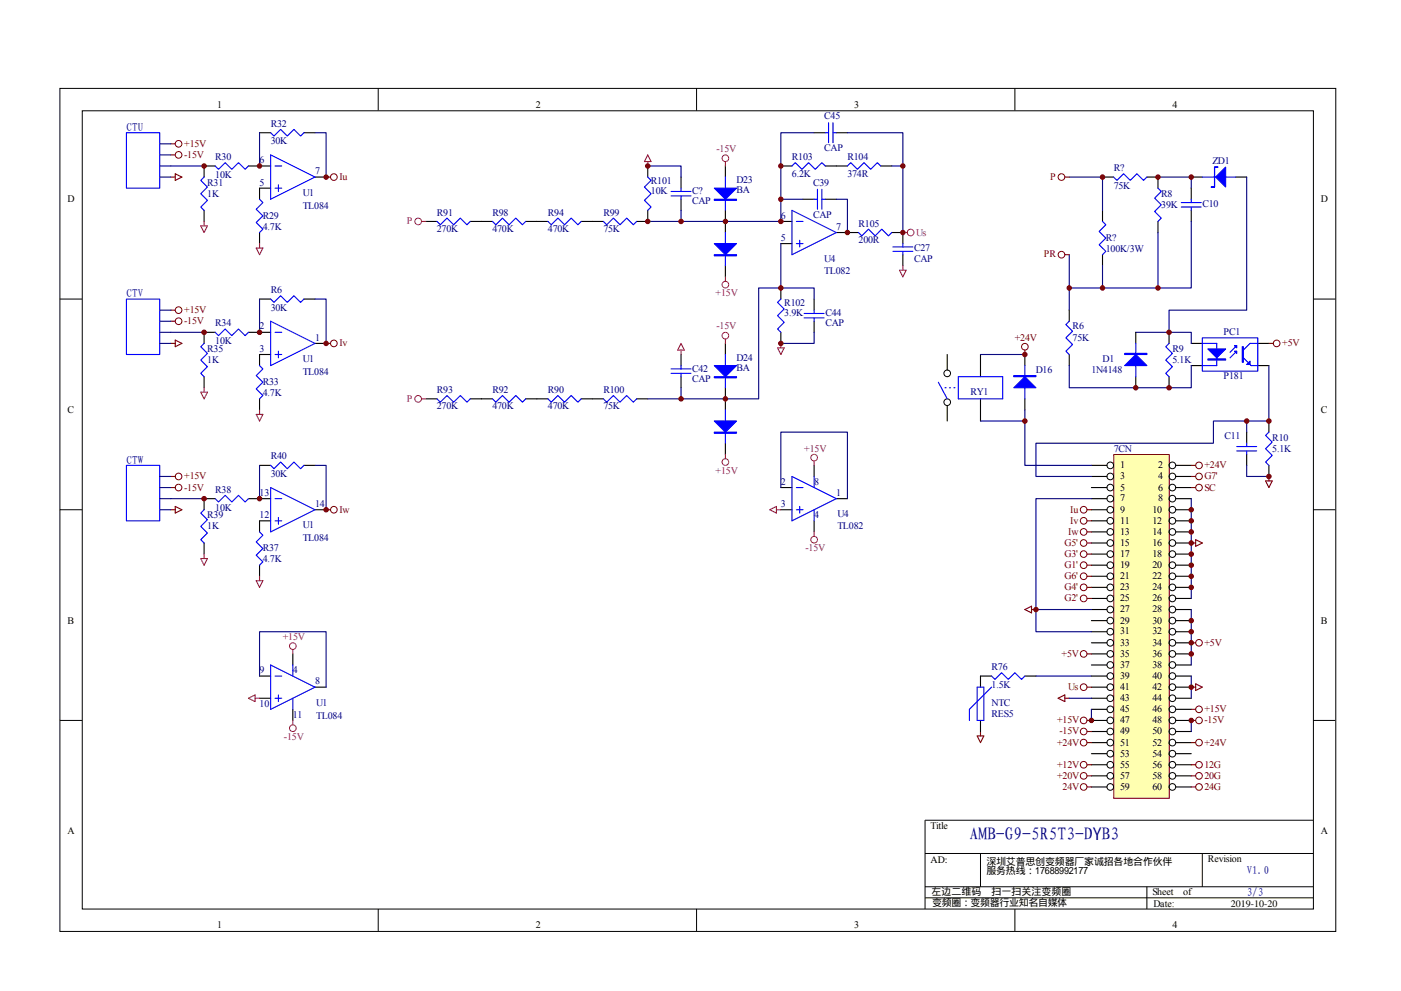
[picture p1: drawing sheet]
<svg xmlns="http://www.w3.org/2000/svg" width="297mm" height="210mm" viewBox="0 0 297 210" stroke-linecap="round" stroke-linejoin="round" font-family="sans-serif">
<g fill="none" stroke="#000" stroke-width=".21">
<path d="M12.7 18.7h270.5v178.6h-270.5zM80.2 18.7v4.7M147.7 18.7v4.7M215.2 18.7v4.7M17.4 23.5h261.1v169h-261.1zM12.7 63.3h4.7M278.4 63.3h4.7M12.7 108h4.7M278.4 108h4.7M12.7 152.6h4.7M278.4 152.6h4.7M278.4 173.7h-82.3v18.8"/>
<path d="M80.2 192.5v4.7M147.7 192.5v4.7M196.1 180.8h82.3M196.1 187.8h82.3M196.1 190.2h82.3M207.9 180.8v7M215.2 192.5v4.7M243.2 187.8v4.7M254.9 180.8v7"/>
</g>
<g fill="none" stroke="#000" stroke-width=".23">
<path d="M233.8 37.5h2.3M243.2 37.5h2.3v2.4M252.6 39.9v2.3M252.6 37.5h2.3M262 37.5h2.3M233.8 44.6v2.3M233.8 53.9v2.4M245.5 46.9v2.4M252.6 44.6v2.3M226.7 65.7v2.3M226.7 75.1v2.3M240.8 70.4v2.3"/>
<path d="M240.8 79.8v2.3M247.9 70.4v2.3M247.9 79.8v2.3M252.6 72.7h2.3M252.6 77.4h2.3M266.7 72.7h2.3M266.7 77.4h2.3M264.3 91.5v2.4M264.3 96.2v2.4M269 89.2v2.3M269 98.6v2.3"/>
</g>
<g fill="none" stroke="#00f" stroke-width=".23">
<path d="M236.1 37.5l.7 .7 1.4-1.4 1.4 1.4 1.4-1.4 1.5 1.4 .7-.7M245.5 39.9l.7 .7-1.4 1.4 1.4 1.4-1.4 1.4 1.4 1.4-.7 .7M254.9 37.5h7.1M233.8 46.9l.7 .7-1.5 1.4 1.5 1.4-1.5 1.4 1.5 1.4-.7 .7M250.4 43.8h4.3M250.4 42.9h4.3M252.6 42.2v.7M252.6 43.8v.8M226.7 68l-.7 .7 1.4 1.5-1.4 1.4 1.4 1.4-1.4 1.4 .7 .7M240.8 72.7v7.1M247.9 72.7l-.7 .7 1.4 1.5-1.4 1.4 1.4 1.4-1.4 1.4 .7 .7M254.9 71.6h11.8v7h-11.8z"/>
<path d="M254.9 72.7h3.1v4.7h-3.1M262.2 74.4l-1.4 1.4M262.2 73.2l-1.4 1.4M263.6 75.8l1.7 1.6h1.4M266.7 72.7h-1.7l-1.4 1.4M262.2 95.5h4.2M262.2 94.6h4.2M264.3 93.9v.7M264.3 95.5v.7M269 91.5l-.7 .7 1.4 1.4-1.4 1.5 1.4 1.4-1.4 1.4 .7 .7"/>
</g>
<g fill="#00f" stroke="#00f" stroke-width=".23">
<path d="M256.1 73.9h3.8l-1.9 1.9z"/>
<path d="M261.7 73.2h.5v.5z"/>
<path d="M261.7 74.4h.5v.5z"/>
<path d="M265 76.5v.7h-.7z"/>
<path d="M257.7 37.5l2.2-2.1v4.2z"/>
<path d="M240.8 75.1l2.4 2.3h-4.7z"/>
<path d="M256.1 76h3.8v.3h-3.8z" fill-rule="evenodd"/>
<path d="M263.4 73.4h.2v3.3h-.2z" fill-rule="evenodd"/>
<path d="M257.5 35.4h.7h-.7v4.2h-.7h.7z" fill-rule="evenodd"/>
<path d="M238.5 74.9h4.7v.2h-4.7z" fill-rule="evenodd"/>
</g>
<circle cx="270.7" cy="72.7" r=".7" fill="none" stroke="#800000" stroke-width=".21"/>
<path d="M269 72.7h1M268.3 101.9h1.4l-.7 1.4zM269 100.9v1" fill="none" stroke="#800000" stroke-width=".23"/>
<path d="M226.7 37.5h7.1M245.5 37.5h7.1v2.4M264.3 37.5v28.2h-16.4v4.7M245.5 49.3v11.7h-18.8v-7.1M252.6 46.9v14.1h-7.1M226.7 77.4v4.7h25.9v-4.7M226.7 61v4.7M240.8 70.4h11.8v2.3M269 77.4v11.8h-4.7v2.3M264.3 98.6v2.3h4.7" fill="none" stroke="#000080" stroke-width=".23"/>
<path d="M236.2 96.4h11.7v72.7h-11.7z" fill="#ffffb0"/>
<g fill="none" stroke="#800000" stroke-width=".21">
<path d="M236.1 96.3h11.8v72.8h-11.8z"/>
<circle cx="37.9" cy="32.8" r=".71"/>
<circle cx="37.9" cy="30.5" r=".7"/>
<circle cx="70.8" cy="37.5" r=".71"/>
<circle cx="225.1" cy="37.5" r=".71"/>
<circle cx="225.1" cy="53.9" r=".71"/>
<circle cx="37.9" cy="65.7" r=".71"/>
<circle cx="37.9" cy="68" r=".71"/>
<circle cx="70.8" cy="72.7" r=".71"/>
<circle cx="217.3" cy="73.4" r=".7"/>
<circle cx="254.2" cy="98.6" r=".71"/>
<circle cx="37.9" cy="100.9" r=".7"/>
<circle cx="37.9" cy="103.3" r=".7"/>
<circle cx="70.8" cy="108" r=".71"/>
<circle cx="229.8" cy="110.3" r=".71"/>
<circle cx="229.8" cy="112.7" r=".71"/>
<circle cx="229.8" cy="115" r=".71"/>
<circle cx="229.8" cy="119.7" r=".71"/>
<circle cx="229.8" cy="117.4" r=".71"/>
<circle cx="229.8" cy="108" r=".71"/>
<circle cx="254.2" cy="100.9" r=".7"/>
<circle cx="254.2" cy="103.3" r=".7"/>
<circle cx="229.8" cy="126.8" r=".71"/>
<circle cx="229.8" cy="124.4" r=".71"/>
<circle cx="229.8" cy="138.5" r=".71"/>
<circle cx="229.8" cy="122.1" r=".71"/>
<circle cx="254.2" cy="136.2" r=".7"/>
<circle cx="229.8" cy="157.3" r=".71"/>
<circle cx="229.8" cy="145.5" r=".71"/>
<circle cx="229.8" cy="152.6" r=".71"/>
<circle cx="229.8" cy="154.9" r=".71"/>
<circle cx="254.2" cy="157.3" r=".71"/>
<circle cx="254.2" cy="152.6" r=".7"/>
<circle cx="254.2" cy="150.2" r=".7"/>
<circle cx="229.8" cy="162" r=".71"/>
<circle cx="229.8" cy="164.3" r=".71"/>
<circle cx="229.8" cy="166.7" r=".71"/>
<circle cx="254.2" cy="162" r=".7"/>
<circle cx="254.2" cy="164.3" r=".7"/>
<circle cx="254.2" cy="166.7" r=".7"/>
</g>
<g fill="none" stroke="#000" stroke-width=".21">
<circle cx="200.8" cy="79.1" r=".71"/>
<circle cx="200.8" cy="85.2" r=".71"/>
<circle cx="235.4" cy="98.6" r=".71"/>
<circle cx="248.6" cy="98.6" r=".71"/>
<circle cx="235.4" cy="110.3" r=".71"/>
<circle cx="235.4" cy="112.7" r=".71"/>
<circle cx="235.4" cy="100.9" r=".7"/>
<circle cx="235.4" cy="115" r=".7"/>
<circle cx="235.4" cy="105.6" r=".7"/>
<circle cx="235.4" cy="103.3" r=".7"/>
<circle cx="235.4" cy="119.7" r=".7"/>
<circle cx="235.4" cy="108" r=".7"/>
<circle cx="235.4" cy="117.4" r=".7"/>
<circle cx="248.6" cy="110.3" r=".71"/>
<circle cx="248.6" cy="112.7" r=".71"/>
<circle cx="248.6" cy="100.9" r=".71"/>
<circle cx="248.6" cy="115" r=".71"/>
<circle cx="248.6" cy="105.6" r=".71"/>
<circle cx="248.6" cy="103.3" r=".71"/>
<circle cx="248.6" cy="119.7" r=".71"/>
<circle cx="248.6" cy="108" r=".71"/>
<circle cx="248.6" cy="117.4" r=".71"/>
<circle cx="235.4" cy="129.1" r=".71"/>
<circle cx="235.4" cy="126.8" r=".71"/>
<circle cx="235.4" cy="124.4" r=".7"/>
<circle cx="235.4" cy="133.8" r=".7"/>
<circle cx="235.4" cy="138.5" r=".7"/>
<circle cx="235.4" cy="136.2" r=".7"/>
<circle cx="235.4" cy="131.5" r=".7"/>
<circle cx="235.4" cy="122.1" r=".7"/>
<circle cx="248.6" cy="129.1" r=".71"/>
<circle cx="248.6" cy="126.8" r=".71"/>
<circle cx="248.6" cy="124.4" r=".71"/>
<circle cx="248.6" cy="133.8" r=".71"/>
<circle cx="248.6" cy="138.5" r=".71"/>
<circle cx="248.6" cy="136.2" r=".71"/>
<circle cx="248.6" cy="131.5" r=".71"/>
<circle cx="248.6" cy="122.1" r=".71"/>
<circle cx="235.4" cy="143.2" r=".71"/>
<circle cx="235.4" cy="157.3" r=".71"/>
<circle cx="235.4" cy="145.5" r=".71"/>
<circle cx="235.4" cy="140.8" r=".71"/>
<circle cx="235.4" cy="159.6" r=".71"/>
<circle cx="235.4" cy="152.6" r=".7"/>
<circle cx="235.4" cy="147.9" r=".7"/>
<circle cx="235.4" cy="154.9" r=".7"/>
<circle cx="235.4" cy="150.2" r=".7"/>
<circle cx="248.6" cy="143.2" r=".71"/>
<circle cx="248.6" cy="157.3" r=".71"/>
<circle cx="248.6" cy="145.5" r=".71"/>
<circle cx="248.6" cy="140.8" r=".71"/>
<circle cx="248.6" cy="159.6" r=".71"/>
<circle cx="248.6" cy="152.6" r=".71"/>
<circle cx="248.6" cy="147.9" r=".71"/>
<circle cx="248.6" cy="154.9" r=".71"/>
<circle cx="248.6" cy="150.2" r=".71"/>
<circle cx="235.4" cy="162" r=".7"/>
<circle cx="235.4" cy="164.3" r=".7"/>
<circle cx="235.4" cy="166.7" r=".7"/>
<circle cx="248.6" cy="162" r=".71"/>
<circle cx="248.6" cy="164.3" r=".71"/>
<circle cx="248.6" cy="166.7" r=".71"/>
</g>
<g fill="none" stroke="#000" stroke-width=".23">
<path d="M45.6 35.2h-2.3v2.3M52.7 35.2h4.7M55 28.1h2.4M57.4 39.9h-2.4v2.3M64.4 28.1h2.4M66.8 37.5h2.3M137.3 35.2v2.3M144.4 37.5v2.4M153.8 35.2v2.3M165.6 35.2h2.3M172.6 28.1h2.4M175 35.2h4.7"/>
<path d="M177.3 28.1h2.4M186.7 35.2h2.4M43.3 44.6v2.3M55 49.3v2.3M90.3 46.9h2.4M99.7 46.9h4.7M111.5 46.9h4.7M123.2 46.9h4.7M137.3 44.6v2.3h-2.3M144.4 42.2v2.4M153.8 44.6v4.7M153.8 56.3v2.3"/>
<path d="M165.6 46.9h2.3M165.6 51.6h2.3M170.3 42.2h2.3M175 42.2h2.3M177.3 49.3h4.7M189.1 49.3h2.3v2.3M191.4 53.9v2.4M43.3 79.8v2.3M45.6 70.4h-2.3v2.3M52.7 70.4h4.7M55 63.3h2.4M57.4 75.1h-2.4v2.3"/>
<path d="M64.4 63.3h2.4M66.8 72.7h2.3M144.4 75.1v2.3M144.4 79.8v2.3M153.8 72.7v2.4M165.6 61v2.3M165.6 70.4v2.3M172.6 63.3v2.4M172.6 68v2.4M200.8 75.1v3.3M207.9 75.1v4.7M217.3 75.1v2.3"/>
<path d="M55 98.6h2.4M55 84.5v2.3M64.4 98.6h2.4M90.3 84.5h2.4M99.7 84.5h4.7M111.5 84.5h4.7M123.2 84.5h4.7M135 84.5h2.3M153.8 82.1v4.7M153.8 93.9v2.3M172.6 98.6v2.3M200.8 85.9v3.3"/>
<path d="M207.9 84.5v4.7M217.3 84.5v2.3M231.4 98.6h3.3M249.3 98.6h3.3M43.3 115v2.4M45.6 105.6h-2.3v2.4M52.7 105.6h4.7M55 119.7v2.4M57.4 110.3h-2.4v2.4M66.8 108h2.3M165.6 103.3h2.3M165.6 108h2.3"/>
<path d="M172.6 110.3v2.4M177.3 105.6h2.4M231.4 100.9h3.3M231.4 103.3h3.3M231.4 105.6h3.3M231.4 108h3.3M231.4 110.3h3.3M231.4 112.7h3.3M231.4 115h3.3M231.4 117.4h3.3M231.4 119.7h3.3M249.3 100.9h3.3"/>
<path d="M249.3 103.3h3.3M249.3 105.6h3.3M249.3 108h3.3M249.3 110.3h3.3M249.3 112.7h3.3M249.3 115h3.3M249.3 117.4h3.3M249.3 119.7h3.3M62.1 138.5v2.4M231.4 122.1h3.3M231.4 124.4h3.3M231.4 126.8h3.3"/>
<path d="M231.4 129.1h3.3M231.4 131.5h3.3M231.4 133.8h3.3M231.4 136.2h3.3M231.4 138.5h3.3M249.3 122.1h3.3M249.3 124.4h3.3M249.3 126.8h3.3M249.3 129.1h3.3M249.3 131.5h3.3M249.3 133.8h3.3M249.3 136.2h3.3"/>
<path d="M249.3 138.5h3.3M55 143.2h2.4M55 147.9h2.4M62.1 150.2v2.4M66.8 145.5h2.3M207.9 152.6v2.3M210.2 143.2h-2.3v2.3M217.3 143.2h2.3M231.4 140.9h3.3M231.4 143.2h3.3M231.4 145.5h3.3M231.4 147.9h3.3"/>
<path d="M231.4 150.2h3.3M231.4 152.6h3.3M231.4 154.9h3.3M231.4 157.3h3.3M231.4 159.6h3.3M249.3 140.9h3.3M249.3 143.2h3.3M249.3 145.5h3.3M249.3 147.9h3.3M249.3 150.2h3.3M249.3 152.6h3.3M249.3 154.9h3.3"/>
<path d="M249.3 157.3h3.3M249.3 159.6h3.3M231.4 162h3.3M231.4 164.3h3.3M231.4 166.7h3.3M249.3 162h3.3M249.3 164.3h3.3M249.3 166.7h3.3"/>
</g>
<g fill="none" stroke="#000080" stroke-width=".23">
<path d="M33.9 30.5h2.3M33.9 32.8h2.3M33.9 35.2h9.4M33.9 37.5h2.3M55 28.1v7.1M66.8 28.1h2.3v9.4M137.3 35.2h7.1v2.3M172.6 28.1h-7v18.8h-28.3M179.7 28.1h11.7v21.2M189.1 35.2h2.3M233.8 37.5v7.1M144.4 44.6v2.3"/>
<path d="M165.6 51.6v9.4h7v2.3M165.6 42.2h4.7M177.3 42.2h2.4v7.1M233.8 56.3v4.7M33.9 65.7h2.3M33.9 68h2.3M33.9 70.4h9.4M33.9 72.7h2.3M55 63.3v7.1M66.8 63.3h2.3v9.4M165.6 61h-4.7v23.5h-23.6M172.6 70.4v2.3h-7"/>
<path d="M207.9 75.1h9.4M55 98.6v7M66.8 98.6h2.3v9.4M144.4 82.1v2.4M207.9 89.2h9.4M217.3 86.8v11.8h14.1M264.3 89.2h-7v4.7h-37.7v7h11.8M33.9 100.9h2.3M33.9 103.3h2.3M33.9 105.6h9.4M33.9 108h2.3M165.6 103.3v-11.8h14.1v14.1"/>
<path d="M231.4 105.6h-11.8v23.5M252.6 105.6v21.2M231.4 129.1h-11.8v4.7h11.8M252.6 129.1v11.8M55 143.2v-9.4h14.1v11.7M219.6 143.2h11.8M226.7 147.9h4.7M231.4 150.2v2.4M252.6 143.2v4.7M252.6 152.6v2.3"/>
</g>
<g fill="#800000" stroke="#800000" stroke-width=".21">
<circle cx="252.6" cy="108" r=".47"/>
<circle cx="252.6" cy="110.3" r=".47"/>
<circle cx="252.6" cy="112.7" r=".47"/>
<circle cx="252.6" cy="117.4" r=".47"/>
<circle cx="252.6" cy="119.7" r=".47"/>
<circle cx="252.6" cy="122.1" r=".47"/>
<circle cx="252.6" cy="124.4" r=".47"/>
<circle cx="252.6" cy="131.5" r=".47"/>
<circle cx="252.6" cy="133.8" r=".47"/>
<circle cx="252.6" cy="138.5" r=".47"/>
<circle cx="252.6" cy="136.2" r=".47"/>
<circle cx="231.4" cy="152.6" r=".47"/>
<circle cx="252.6" cy="152.6" r=".47"/>
<circle cx="269" cy="100.9" r=".47"/>
<circle cx="252.6" cy="115" r=".47"/>
<circle cx="219.6" cy="129.1" r=".47"/>
<circle cx="252.6" cy="145.5" r=".47"/>
<circle cx="217.3" cy="89.2" r=".47"/>
<circle cx="217.3" cy="75.1" r=".47"/>
<circle cx="43.3" cy="35.2" r=".47"/>
<circle cx="69.1" cy="37.5" r=".47"/>
<circle cx="55" cy="35.2" r=".47"/>
<circle cx="55" cy="70.4" r=".47"/>
<circle cx="43.3" cy="70.4" r=".47"/>
<circle cx="55" cy="105.6" r=".47"/>
<circle cx="43.3" cy="105.6" r=".47"/>
<circle cx="69.1" cy="72.7" r=".47"/>
<circle cx="69.1" cy="108" r=".47"/>
<circle cx="137.3" cy="35.2" r=".47"/>
<circle cx="179.7" cy="49.2" r=".47"/>
<circle cx="165.6" cy="72.7" r=".47"/>
<circle cx="191.4" cy="49.2" r=".47"/>
<circle cx="191.4" cy="35.2" r=".47"/>
<circle cx="137.3" cy="46.9" r=".47"/>
<circle cx="165.6" cy="46.9" r=".47"/>
<circle cx="153.8" cy="46.9" r=".47"/>
<circle cx="144.4" cy="46.9" r=".47"/>
<circle cx="165.6" cy="35.2" r=".47"/>
<circle cx="165.6" cy="42.2" r=".47"/>
<circle cx="165.6" cy="61" r=".47"/>
<circle cx="153.8" cy="84.5" r=".47"/>
<circle cx="144.4" cy="84.5" r=".47"/>
<circle cx="247.9" cy="82.1" r=".47"/>
<circle cx="247.9" cy="70.4" r=".47"/>
<circle cx="245.5" cy="37.5" r=".47"/>
<circle cx="233.8" cy="37.5" r=".47"/>
<circle cx="252.6" cy="37.5" r=".47"/>
<circle cx="240.8" cy="82.1" r=".47"/>
<circle cx="226.7" cy="61" r=".47"/>
<circle cx="233.8" cy="61" r=".47"/>
<circle cx="245.5" cy="61" r=".47"/>
<circle cx="269" cy="89.2" r=".47"/>
<circle cx="264.3" cy="89.2" r=".47"/>
</g>
<g fill="none" stroke="#800000" stroke-width=".23">
<path d="M36.2 37.5h1M36.2 32.8h1M36.2 30.5h1M37.2 36.8l1.4 .7-1.4 .7zM69.1 37.5h1M225.8 37.5h.9M225.8 53.9h.9M36.2 72.7h1M36.2 68h1M36.2 65.7h1M37.2 72l1.4 .7-1.4 .7zM69.1 72.7h1"/>
<path d="M217.3 74.1v1M252.6 98.6h.9M36.2 103.3h1M36.2 100.9h1M36.2 108h1M37.2 107.3l1.4 .7-1.4 .7zM69.1 108h1M230.5 115h.9M230.5 119.7h.9M230.5 117.4h.9M230.5 108h.9M230.5 110.3h.9"/>
<path d="M230.5 112.7h.9M252.6 115h.9M252.6 103.3h.9M252.6 100.9h.9M253.5 114.3l1.4 .7-1.4 .7zM217.3 129.1l1.4-.7v1.4zM218.7 129.1h.9M230.5 138.5h.9M230.5 126.8h.9M230.5 124.4h.9M230.5 122.1h.9M252.6 136.2h.9"/>
<path d="M207.2 155.9h1.4l-.7 1.4zM207.9 154.9v1M224.3 147.9l1.5-.7v1.4zM225.8 147.9h.9M230.5 145.5h.9M230.5 152.6h.9M230.5 157.3h.9M230.5 154.9h.9M252.6 145.5h.9M252.6 152.6h.9M252.6 157.3h.9M252.6 150.2h.9"/>
<path d="M253.5 144.8l1.4 .7-1.4 .8zM230.5 166.7h.9M230.5 164.3h.9M230.5 162h.9M252.6 166.7h.9M252.6 164.3h.9M252.6 162h.9"/>
</g>
<g fill="none" stroke="#00f" stroke-width=".23">
<path d="M26.8 28.1h7.1v11.8h-7.1zM43.3 37.5l-.7 .7 1.4 1.4-1.4 1.4 1.4 1.4-1.4 1.4 .7 .8M45.6 35.2l.7 .7 1.4-1.4 1.4 1.4 1.5-1.4 1.4 1.4 .7-.7M57.4 28.1l.7 .7 1.4-1.4 1.4 1.4 1.4-1.4 1.4 1.4 .7-.7M57.4 32.8l9.4 4.7-9.4 4.7zM58.3 35.2h1.4M58.3 39.9h1.4M59 39.2v1.4M137.3 37.5l.7 .7-1.4 1.4 1.4 1.4-1.4 1.4 1.4 1.4-.7 .8M144.4 39.9v.7M153.8 37.5v7.1M167.9 35.2l.7-.7 1.4 1.4 1.4-1.4 1.4 1.4 1.5-1.4 .7 .7"/>
<path d="M175 28.1h.7M175.7 26v4.2M176.6 28.1h.7M176.6 26v4.2M179.7 35.2l.7-.7 1.4 1.4 1.4-1.4 1.4 1.4 1.4-1.4 .7 .7M55 42.2l.7 .7-1.4 1.4 1.4 1.4-1.4 1.4 1.4 1.4-.7 .8M92.7 46.9l.7 .7 1.4-1.4 1.4 1.4 1.4-1.4 1.4 1.4 .7-.7M104.4 46.9l.7 .7 1.4-1.4 1.4 1.4 1.5-1.4 1.4 1.4 .7-.7M116.2 46.9l.7 .7 1.4-1.4 1.4 1.4 1.4-1.4 1.4 1.4 .7-.7M127.9 46.9l.7 .7 1.4-1.4 1.5 1.4 1.4-1.4 1.4 1.4 .7-.7M142.3 40.6h4.2M142.3 41.5h4.2"/>
<path d="M144.4 41.5v.7M153.8 49.3v7M167.9 44.6l9.4 4.7-9.4 4.6zM168.8 46.9h1.5M168.8 51.6h1.5M169.6 50.9v1.4M172.6 42.2h.7M173.3 40.1v4.2M174.3 42.2h.7M174.3 40.1v4.2M182 49.3l.7 .7 1.4-1.5 1.4 1.5 1.5-1.5 1.4 1.5 .7-.7M189.3 52.3h4.2"/>
<path d="M189.3 53.2h4.2M191.4 51.6v.7M191.4 53.2v.7M26.8 63.3h7.1v11.8h-7.1zM43.3 72.7l-.7 .7 1.4 1.5-1.4 1.4 1.4 1.4-1.4 1.4 .7 .7M45.6 70.4l.7 .7 1.4-1.4 1.4 1.4 1.5-1.4 1.4 1.4 .7-.7M55 77.4l.7 .7-1.4 1.4 1.4 1.5-1.4 1.4 1.4 1.4-.7 .7M57.4 63.3l.7 .7 1.4-1.4 1.4 1.4 1.4-1.4 1.4 1.4 .7-.7M57.4 68l9.4 4.7-9.4 4.7zM58.3 70.4h1.4M58.3 75.1h1.4M59 74.4v1.4"/>
<path d="M142.3 78.1h4.2M142.3 79.1h4.2M144.4 77.4v.7M144.4 79.1v.7M153.8 75.1v7M165.6 63.3l-.7 .7 1.4 1.5-1.4 1.4 1.4 1.4-1.4 1.4 .7 .7M170.5 66.4h4.2M170.5 67.3h4.2M172.6 65.7v.7M172.6 67.3v.7M203.2 79.8h9.4v4.7h-9.4zM217.3 77.4v7.1"/>
<path d="M26.8 98.6h7.1v11.7h-7.1zM57.4 98.6l.7 .7 1.4-1.4 1.4 1.4 1.4-1.4 1.4 1.4 .7-.7M92.7 84.5l.7 .7 1.4-1.4 1.4 1.4 1.4-1.4 1.4 1.4 .7-.7M104.4 84.5l.7 .7 1.4-1.4 1.4 1.4 1.5-1.4 1.4 1.4 .7-.7M116.2 84.5l.7 .7 1.4-1.4 1.4 1.4 1.4-1.4 1.4 1.4 .7-.7M127.9 84.5l.7 .7 1.4-1.4 1.5 1.4 1.4-1.4 1.4 1.4 .7-.7M153.8 86.8v7.1M199 81l1.8 3.5M200.4 82.1h.2M201.3 82.1h.2M202.2 82.1h.3M43.3 108l-.7 .7 1.4 1.4-1.4 1.4 1.4 1.4-1.4 1.4 .7 .7"/>
<path d="M45.6 105.6l.7 .7 1.4-1.4 1.4 1.4 1.5-1.4 1.4 1.4 .7-.7M55 112.7l.7 .7-1.4 1.4 1.4 1.4-1.4 1.4 1.4 1.4-.7 .7M57.4 103.3l9.4 4.7-9.4 4.7zM58.3 105.6h1.4M58.3 110.3h1.4M59 109.6v1.4M167.9 100.9l9.4 4.7-9.4 4.7zM168.8 103.3h1.5M168.8 108h1.5M169.6 107.3v1.4M172.6 100.9v2.4M172.6 108v2.3"/>
<path d="M57.4 140.9l9.4 4.6-9.4 4.7zM58.3 143.2h1.4M58.3 147.9h1.4M59 147.2v1.4M62.1 140.9v2.3M62.1 147.9v2.3M207.2 145.5h1.4v7.1h-1.4zM210.2 145.5l-4.7 4.7v2.4M210.2 143.2l.7 .7 1.5-1.4 1.4 1.4 1.4-1.4 1.4 1.4 .7-.7"/>
</g>
<g fill="#00f" stroke="#00f" stroke-width=".23">
<path d="M214.9 82.1l2.4-2.3 2.3 2.3z"/>
<path d="M151.4 39.9h4.8l-2.4 2.3z"/>
<path d="M151.4 51.6h4.8l-2.4 2.3z"/>
<path d="M151.4 77.4h4.8l-2.4 2.4z"/>
<path d="M151.4 89.2h4.8l-2.4 2.3z"/>
<path d="M214.9 79.5h4.7v.3h-4.7z" fill-rule="evenodd"/>
<path d="M151.4 42.2h4.8v.2h-4.8z" fill-rule="evenodd"/>
<path d="M151.4 53.9h4.8v.3h-4.8z" fill-rule="evenodd"/>
<path d="M151.4 79.8h4.8v.2h-4.8z" fill-rule="evenodd"/>
<path d="M151.4 91.5h4.8v.3h-4.8z" fill-rule="evenodd"/>
</g>
<g fill="none" stroke="#a1006a" stroke-width=".23">
<path d="M137.3 32.8l.7 1.4h-1.4zM137.3 34.2v1M153.8 34.2v1M42.6 47.8h1.4l-.7 1.5zM43.3 46.9v.9M54.3 52.5h1.4l-.7 1.4zM55 51.6v.9M89.4 46.9h.9M153.8 58.6v1M190.7 57.2h1.4l-.7 1.4zM191.4 49.3h1M191.4 56.3v.9"/>
<path d="M144.4 72.7l.7 1.4h-1.4zM144.4 74.1v1M153.8 71.8v.9M164.9 73.7h1.4l-.7 1.4zM165.6 72.7v1M42.6 83.1h1.4l-.7 1.4zM43.3 82.1v1M54.3 87.8h1.4l-.7 1.4zM55 86.8v1M89.4 84.5h.9M153.8 96.2v1M172.6 97.6v1"/>
<path d="M42.6 118.3h1.4l-.7 1.4zM43.3 117.4v.9M163.2 108l1.4-.7v1.4zM164.6 108h1M172.6 112.7v.9M54.3 123h1.4l-.7 1.4zM55 122.1v.9M62.1 137.6v.9M52.7 147.9l1.4-.7v1.4zM54.1 147.9h.9M62.1 152.6v.9"/>
</g>
<g fill="none" stroke="#a1006a" stroke-width=".21">
<circle cx="153.8" cy="33.5" r=".7"/>
<circle cx="88.7" cy="46.9" r=".71"/>
<circle cx="193.1" cy="49.2" r=".71"/>
<circle cx="153.8" cy="71.1" r=".71"/>
<circle cx="153.8" cy="60.3" r=".7"/>
<circle cx="88.7" cy="84.5" r=".71"/>
<circle cx="153.8" cy="97.9" r=".7"/>
<circle cx="172.6" cy="96.9" r=".71"/>
<circle cx="172.6" cy="114.3" r=".71"/>
<circle cx="62.1" cy="136.9" r=".71"/>
<circle cx="62.1" cy="154.2" r=".71"/>
</g>
<text font-size="3.8" fill="#000080" x="205.6" y="177.9">AMB-G9-5R5T3-DYB3</text>
<g font-size="2.3" fill="#000080">
<text x="26.8" y="27.8">CTU</text>
<text x="26.8" y="63">CTV</text>
<text x="26.8" y="98.2">CTW</text>
<text x="264.3" y="185.2">V1.0</text>
<text x="264.3" y="189.8">3/3</text>
</g>
<g font-size="2.1">
<text x="46.1" y="22.9">1</text>
<text x="113.6" y="22.9">2</text>
<text x="181.1" y="22.9">3</text>
<text x="248.6" y="22.9">4</text>
<text x="14.3" y="42.8">D</text>
<text x="280.1" y="42.8">D</text>
<text x="14.3" y="87.5">C</text>
<text x="280.1" y="87.5">C</text>
<text x="237.5" y="99.2">1</text>
<text x="237.5" y="101.5">3</text>
<text x="245.5" y="99.2">2</text>
<text x="245.5" y="101.5">4</text>
<text x="237.5" y="103.9">5</text>
<text x="237.5" y="106.2">7</text>
<text x="245.5" y="103.9">6</text>
<text x="245.5" y="106.2">8</text>
<text x="237.5" y="108.6">9</text>
<text x="237.5" y="110.9">11</text>
<text x="237.5" y="113.3">13</text>
<text x="244.3" y="108.6">10</text>
<text x="244.3" y="110.9">12</text>
<text x="244.3" y="113.3">14</text>
<text x="237.5" y="115.6">15</text>
<text x="237.5" y="118">17</text>
<text x="244.3" y="115.6">16</text>
<text x="244.3" y="118">18</text>
<text x="237.5" y="120.3">19</text>
<text x="237.5" y="122.7">21</text>
<text x="237.5" y="125">23</text>
<text x="244.3" y="120.3">20</text>
<text x="244.3" y="122.7">22</text>
<text x="244.3" y="125">24</text>
<text x="237.5" y="127.4">25</text>
<text x="237.5" y="129.7">27</text>
<text x="244.3" y="127.4">26</text>
<text x="244.3" y="129.7">28</text>
<text x="14.3" y="132.1">B</text>
<text x="237.5" y="132.1">29</text>
<text x="237.5" y="134.4">31</text>
<text x="237.5" y="136.8">33</text>
<text x="244.3" y="132.1">30</text>
<text x="244.3" y="134.4">32</text>
<text x="244.3" y="136.8">34</text>
<text x="280.1" y="132.1">B</text>
<text x="237.5" y="139.1">35</text>
<text x="237.5" y="141.5">37</text>
<text x="237.5" y="143.8">39</text>
<text x="244.3" y="139.1">36</text>
<text x="244.3" y="141.5">38</text>
<text x="244.3" y="143.8">40</text>
<text x="237.5" y="146.1">41</text>
<text x="237.5" y="148.5">43</text>
<text x="244.3" y="146.1">42</text>
<text x="244.3" y="148.5">44</text>
<text x="237.5" y="150.9">45</text>
<text x="237.5" y="153.2">47</text>
<text x="237.5" y="155.5">49</text>
<text x="244.3" y="150.9">46</text>
<text x="244.3" y="153.2">48</text>
<text x="244.3" y="155.5">50</text>
<text x="237.5" y="157.9">51</text>
<text x="237.5" y="160.3">53</text>
<text x="244.3" y="157.9">52</text>
<text x="244.3" y="160.3">54</text>
<text x="237.5" y="162.6">55</text>
<text x="237.5" y="164.9">57</text>
<text x="237.5" y="167.3">59</text>
<text x="244.3" y="162.6">56</text>
<text x="244.3" y="164.9">58</text>
<text x="244.3" y="167.3">60</text>
<text x="14.3" y="176.7">A</text>
<text x="197.3" y="175.5">Title</text>
<text x="280.1" y="176.7">A</text>
<text x="197.3" y="182.8">AD:</text>
<text x="209.1" y="183.1">深圳艾普思创变频器厂家诚招各地合作伙伴</text>
<text x="209.1" y="185.2">服务热线：17688992177</text>
<text x="256.1" y="182.6">Revision</text>
<text x="197.5" y="189.5">左边二维码</text>
<text x="197.6" y="192">变频圈：变频器行业知名自媒体</text>
<text x="210.2" y="189.5">扫一扫关注变频圈</text>
<text x="244.3" y="189.6">Sheet</text>
<text x="250.9" y="189.6">of</text>
<text x="46.1" y="196.6">1</text>
<text x="113.6" y="196.6">2</text>
<text x="181.1" y="196.6">3</text>
<text x="244.6" y="192.1">Date:</text>
<text x="248.6" y="196.6">4</text>
<text x="261" y="192.2">2019-10-20</text>
</g>
<g font-size="2.1" fill="#000080">
<text x="57.4" y="26.9">R32</text>
<text x="174.8" y="25.2">C45</text>
<text x="45.6" y="33.9">R30</text>
<text x="55" y="34.6">6</text>
<text x="57.4" y="30.6">30K</text>
<text x="167.9" y="33.9">R103</text>
<text x="174.8" y="32">CAP</text>
<text x="179.7" y="33.9">R104</text>
<text x="257" y="34.8">ZD1</text>
<text x="43.9" y="39.3">R31</text>
<text x="43.9" y="41.7">1K</text>
<text x="45.6" y="37.6">10K</text>
<text x="55" y="39.3">5</text>
<text x="64.2" y="41.4">U1</text>
<text x="66.8" y="36.9">7</text>
<text x="138" y="39">R101</text>
<text x="138" y="41.2">10K</text>
<text x="146.7" y="41.2">C?</text>
<text x="156.1" y="38.8">D23</text>
<text x="156.1" y="40.9">BA</text>
<text x="167.9" y="37.4">6.2K</text>
<text x="172.4" y="39.3">C39</text>
<text x="179.7" y="37.4">374R</text>
<text x="236.1" y="36.3">R?</text>
<text x="236.1" y="40">75K</text>
<text x="246.2" y="41.7">R8</text>
<text x="55.7" y="46.3">R29</text>
<text x="64.2" y="44.2">TL084</text>
<text x="92.6" y="45.6">R91</text>
<text x="104.4" y="45.6">R98</text>
<text x="116.2" y="45.6">R94</text>
<text x="127.9" y="45.6">R99</text>
<text x="146.7" y="43.3">CAP</text>
<text x="165.5" y="46.3">6</text>
<text x="172.4" y="46.1">CAP</text>
<text x="246.2" y="44">39K</text>
<text x="254.9" y="43.8">C10</text>
<text x="55.7" y="48.7">4.7K</text>
<text x="92.6" y="49.1">270K</text>
<text x="104.4" y="49.1">470K</text>
<text x="116.2" y="49.1">470K</text>
<text x="127.9" y="49.1">75K</text>
<text x="165.5" y="51.1">5</text>
<text x="177.3" y="48.7">7</text>
<text x="182" y="48">R105</text>
<text x="182" y="51.5">200R</text>
<text x="193.8" y="53.2">C27</text>
<text x="234.4" y="51.1">R?</text>
<text x="234.4" y="53.4">100K/3W</text>
<text x="174.8" y="55.5">U4</text>
<text x="174.8" y="58.1">TL082</text>
<text x="193.8" y="55.5">CAP</text>
<text x="57.4" y="62.1">R6</text>
<text x="57.4" y="65.8">30K</text>
<text x="166.3" y="64.9">R102</text>
<text x="45.6" y="69.1">R34</text>
<text x="55" y="69.8">2</text>
<text x="166.3" y="67">3.9K</text>
<text x="175" y="67">C44</text>
<text x="175" y="69.1">CAP</text>
<text x="227.4" y="69.8">R6</text>
<text x="259.4" y="71">PC1</text>
<text x="43.9" y="74.5">R35</text>
<text x="43.9" y="76.9">1K</text>
<text x="45.6" y="72.9">10K</text>
<text x="55" y="74.5">3</text>
<text x="64.2" y="76.6">U1</text>
<text x="66.8" y="72.2">1</text>
<text x="156.1" y="76.4">D24</text>
<text x="227.4" y="72.2">75K</text>
<text x="233.8" y="76.6">D1</text>
<text x="248.6" y="74.5">R9</text>
<text x="248.6" y="76.9">5.1K</text>
<text x="55.7" y="81.5">R33</text>
<text x="55.7" y="83.9">4.7K</text>
<text x="64.2" y="79.4">TL084</text>
<text x="92.6" y="83.2">R93</text>
<text x="104.4" y="83.2">R92</text>
<text x="116.2" y="83.2">R90</text>
<text x="127.9" y="83.2">R100</text>
<text x="146.7" y="78.8">C42</text>
<text x="146.7" y="80.9">CAP</text>
<text x="156.1" y="78.5">BA</text>
<text x="205.7" y="83.7">RY1</text>
<text x="219.6" y="79">D16</text>
<text x="231.4" y="79">1N4148</text>
<text x="259.4" y="80.4">P181</text>
<text x="92.6" y="86.7">270K</text>
<text x="104.4" y="86.7">470K</text>
<text x="116.2" y="86.7">470K</text>
<text x="127.9" y="86.7">75K</text>
<text x="236.1" y="95.7">7CN</text>
<text x="259.6" y="93.1">C11</text>
<text x="269.7" y="93.3">R10</text>
<text x="269.7" y="95.7">5.1K</text>
<text x="57.4" y="97.3">R40</text>
<text x="57.4" y="101">30K</text>
<text x="45.6" y="104.3">R38</text>
<text x="55" y="105.1">13</text>
<text x="66.8" y="107.4">14</text>
<text x="165.5" y="102.7">2</text>
<text x="165.5" y="107.4">3</text>
<text x="172.6" y="102.7">8</text>
<text x="177.3" y="105.1">1</text>
<text x="43.9" y="109.7">R39</text>
<text x="43.9" y="112.1">1K</text>
<text x="45.6" y="108.1">10K</text>
<text x="55" y="109.7">12</text>
<text x="64.2" y="111.9">U1</text>
<text x="172.6" y="109.7">4</text>
<text x="177.5" y="109.5">U4</text>
<text x="177.5" y="112.1">TL082</text>
<text x="55.7" y="116.8">R37</text>
<text x="55.7" y="119.1">4.7K</text>
<text x="64.2" y="114.7">TL084</text>
<text x="55" y="142.6">9</text>
<text x="62.1" y="142.6">4</text>
<text x="210.2" y="141.9">R76</text>
<text x="55" y="149.7">10</text>
<text x="66.8" y="145">8</text>
<text x="67.1" y="149.5">U1</text>
<text x="210.2" y="149.5">NTC</text>
<text x="210.2" y="145.7">1.5K</text>
<text x="62.1" y="152">11</text>
<text x="67.1" y="152.2">TL084</text>
<text x="210.2" y="151.8">RES5</text>
</g>
<g font-size="2.1" fill="#800000">
<text x="39" y="33.5">-15V</text>
<text x="39" y="31.1">+15V</text>
<text x="72" y="38.1">Iu</text>
<text x="222.7" y="38.1">P</text>
<text x="221.3" y="54.5">PR</text>
<text x="39" y="68.7">-15V</text>
<text x="39" y="66.3">+15V</text>
<text x="72" y="73.3">Iv</text>
<text x="215.1" y="72.2">+24V</text>
<text x="271.9" y="73.3">+5V</text>
<text x="39" y="101.5">+15V</text>
<text x="255.4" y="101.5">G7'</text>
<text x="255.4" y="99.2">+24V</text>
<text x="39" y="103.9">-15V</text>
<text x="255.4" y="103.9">SC</text>
<text x="72" y="108.6">Iw</text>
<text x="226.5" y="113.3">Iw</text>
<text x="226.9" y="108.6">Iu</text>
<text x="226.9" y="110.9">Iv</text>
<text x="225.7" y="118">G3'</text>
<text x="225.7" y="115.6">G5'</text>
<text x="225.7" y="120.3">G1'</text>
<text x="225.7" y="125">G4'</text>
<text x="225.7" y="122.7">G6'</text>
<text x="225.7" y="127.4">G2'</text>
<text x="255.4" y="136.8">+5V</text>
<text x="225" y="139.1">+5V</text>
<text x="226.5" y="146.1">Us</text>
<text x="224.1" y="153.2">+15V</text>
<text x="224.6" y="155.5">-15V</text>
<text x="255.4" y="153.2">-15V</text>
<text x="255.4" y="150.9">+15V</text>
<text x="224.1" y="157.9">+24V</text>
<text x="255.4" y="157.9">+24V</text>
<text x="224.1" y="164.9">+20V</text>
<text x="224.1" y="162.6">+12V</text>
<text x="225.3" y="167.3">24V</text>
<text x="255.4" y="167.3">24G</text>
<text x="255.4" y="164.9">20G</text>
<text x="255.4" y="162.6">12G</text>
</g>
<g font-size="2.1" fill="#a1006a">
<text x="151.9" y="32.3">-15V</text>
<text x="86.3" y="47.5">P</text>
<text x="194.2" y="49.9">Us</text>
<text x="151.7" y="62.8">+15V</text>
<text x="151.9" y="69.8">-15V</text>
<text x="86.3" y="85.1">P</text>
<text x="170.5" y="95.7">+15V</text>
<text x="151.7" y="100.3">+15V</text>
<text x="170.8" y="116.8">-15V</text>
<text x="59.9" y="135.6">+15V</text>
<text x="60.2" y="156.7">-15V</text>
</g>
</svg>
